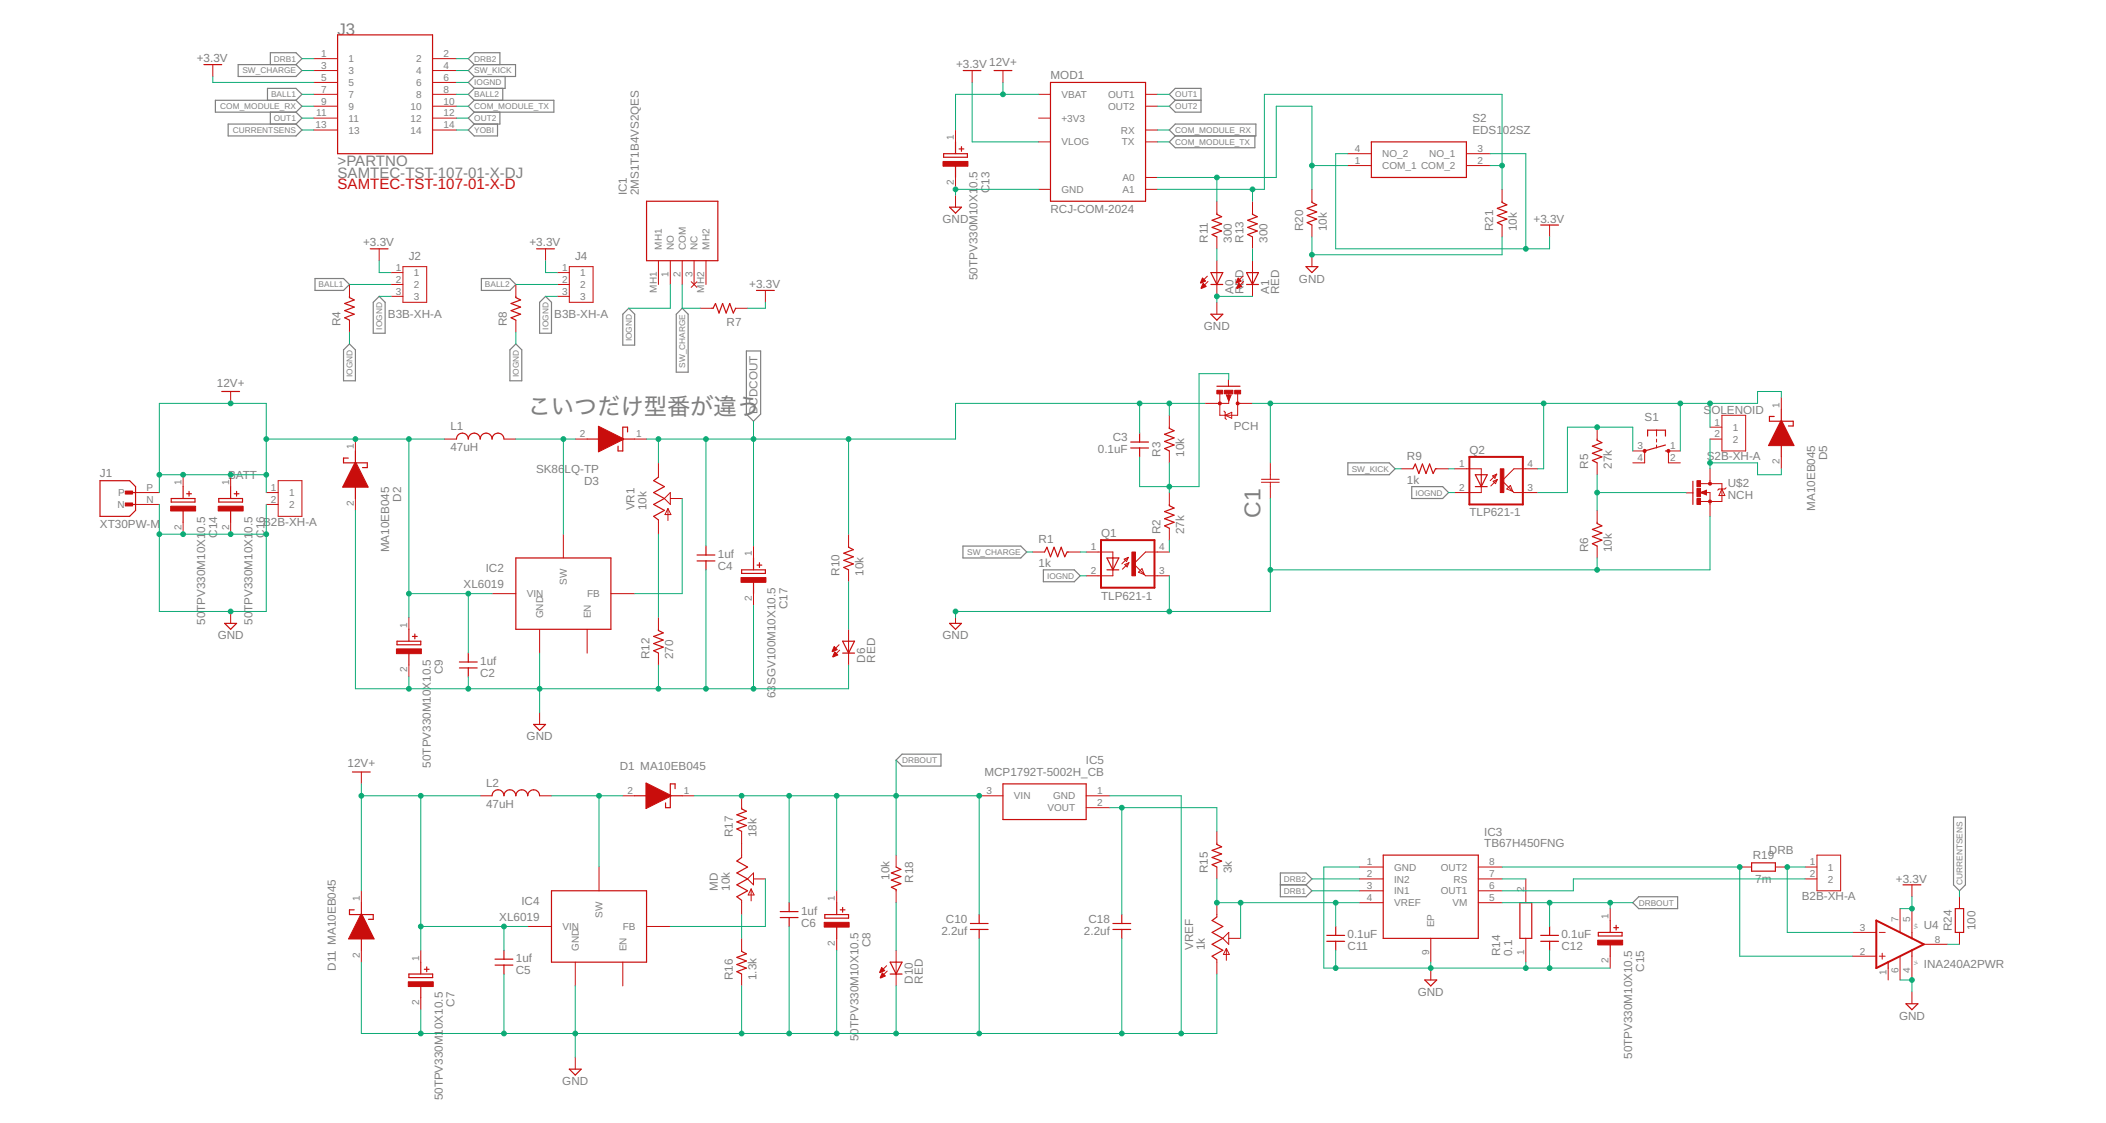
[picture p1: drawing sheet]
<svg xmlns="http://www.w3.org/2000/svg" width="450mm" height="240mm" viewBox="0 0 450 240" stroke-linecap="round" stroke-linejoin="round" font-family="sans-serif">
<g fill="none" stroke="#808080" stroke-width=".25">
<path d="M50.9 13.8h12.4l1.2 1.3-1.2 1.2h-12.4zM57.8 13.8v-2.5h5.5l1.2 1.2-1.2 1.3M101.4 16.3l-1.3 1.3 1.3 1.3M101.4 13.8h8.8v2.5h-8.8M101.4 13.8l-1.3 1.3 1.3 1.2M101.4 13.8l-1.3-1.3 1.3-1.2h5.4v2.5M101.4 18.9l-1.3 1.3 1.3 1.2M107.5 18.9v2.5M108 16.3v2.6h-6.6M48.8 26.5h14.5l1.2 1.3-1.2 1.2h-14.5zM57.2 21.4v-2.5h6.1l1.2 1.3-1.2 1.2M57.8 24v2.5"/>
<path d="M63.3 21.4h-17.3v2.6h17.3M63.3 21.4l1.2 1.3-1.2 1.3M63.3 24l1.2 1.2-1.2 1.3M101.4 21.4h17v2.6h-17M101.4 26.5l-1.3 1.3 1.3 1.2h4.9v-2.5M101.4 21.4l-1.3 1.3 1.3 1.3M101.4 24l-1.3 1.2 1.3 1.3M106.8 24v2.5h-5.4M249.9 20.2l1.3-1.3h5.5v5.1h-5.5l-1.3-1.3 1.3-1.3zM249.9 27.8l1.3-1.3h17.2v2.5h-17.2zM251.2 21.4h5.5M251.2 29l-1.3 1.3 1.3 1.3h17v-2.6"/>
<path d="M67.3 59.5h6.1l1.3 1.3-1.3 1.2h-6.1zM102.9 59.5h6.1l1.3 1.3-1.3 1.2h-6.1zM74.7 73.5l1.3 1.2v6.6h-2.6v-6.6zM81 63.3l1.3 1.3v6.6h-2.5v-6.6zM109 74.7l1.3-1.2 1.2 1.2v6.6h-2.5zM115.3 64.6l1.3-1.3 1.3 1.3v6.6h-2.6zM134.4 65.8l1.3 1.3v6.6h-2.6v-6.6zM145.8 65.8l1.3 1.3v12.4h-2.6v-12.4zM159.5 75h3.1v13.5l-1.5 1.5-1.6-1.5zM288.1 98.9h8.8l1.3 1.2-1.3 1.3h-8.8zM205.8 116.6h12.4l1.3 1.3-1.3 1.3h-12.4zM301.8 103.9h6.6l1.2 1.3-1.2 1.3h-6.6z"/>
<path d="M223 121.7h6.6l1.3 1.3-1.3 1.3h-6.6zM191.5 162.4l1.3-1.3h8.3v2.5h-8.3zM417.6 174.5h2.5v14.5l-1.3 1.3-1.2-1.3zM273.7 186.5h5.4l1.3 1.2-1.3 1.3 1.3 1.3-1.3 1.3h-5.4zM273.7 189h5.4M350.3 191.6h8.3v2.5h-8.3l-1.3-1.3z"/>
</g>
<g fill="none" stroke="#c90d0c" stroke-width=".21">
<path d="M45.5 13.8v2.5M67.1 12.5h5.1M67.1 15.1h5.1M67.1 17.6h5.1M92.5 12.5h5.1M92.5 15.1h5.1M92.5 17.6h5.1M207.8 15.1v2.5M214.4 15.1v2.5M67.1 25.2h5.1M67.1 20.2h5.1M67.1 27.8h5.1"/>
<path d="M67.1 22.7h5.1M92.5 25.2h5.1M92.5 20.2h5.1M92.5 27.8h5.1M92.5 22.7h5.1M204.2 27.8v2.5M204.2 37.9v2.5M222 30.3h2.5M222 25.2h2.5M222 20.2h2.5M244.9 30.3h2.5M244.9 20.2h2.5"/>
<path d="M244.9 37.9h2.5M244.9 27.8h2.5M244.9 22.7h2.5M288 35.4h5.1M288 32.8h5.1M313.4 35.4h5.1M313.4 32.8h5.1M81 53.1v2.6M83.6 58.2h2.5M86.1 57h5.1v7.6h-5.1zM116.6 53.1v2.6M119.1 58.2h2.6"/>
<path d="M121.7 57h5.1v7.6h-5.1zM140.7 55.7v5.1M143.3 55.7v5.1M145.8 55.7v5.1M148.4 55.7v5.1M150.9 55.7v5.1M204.2 41.7v2.6M222 40.4h2.5M244.9 40.4h2.5M258.1 59l-1.4 1.4M260.1 43v2.5M260.1 50.6v2.5"/>
<path d="M260.1 55.7v7.6M265.7 59l-1.4 1.4M267.7 43v2.5M267.7 50.6v2.5M267.7 55.7v7.6M280.4 40.4v2.6M280.4 48.1v2.5M280.4 54.4v2.6M321.1 40.4v2.6M321.1 48.1v2.5M331.2 48.1v2.5M74.7 60.8v2.5"/>
<path d="M74.7 68.4v2.5M83.6 60.8h2.5M83.6 63.3h2.5M110.3 60.8v2.5M110.3 68.4v2.5M119.1 60.8h2.6M119.1 63.3h2.6M147.7 60.2l1.3 1.2M149 60.2l-1.3 1.2M149.6 65.8h2.6M157.2 65.8h2.6M163.6 62v2.6"/>
<path d="M258.2 60.1l-1.4 1.4M260.1 64.6v2.5M265.8 60.1l-1.4 1.4M49.3 83.6v2.6M76 93.8v2.5M95 93.8h2.6M107.7 93.8h2.6M123 93.8h2.5M135.7 93.8h2.5M140.7 98.9v3M249.9 88.7v2.5M249.9 96.3v2.6"/>
<path d="M260.7 84.1v2.1M261.6 87.8l.3 .3v1.2l.2 .3M261.9 88.7l1.4-.6v1.2zM262.1 84.4h1l-.5 1.3zM262.6 81.1v1.4M262.6 84.6v1.6h-5M262.6 83.6v.9M264.5 84.2v4.5h-3.8v-2.4M264.5 86.2h3.2M271.5 98.9v3.5M341.4 91.2v2.6M341.4 98.9v2.5"/>
<path d="M349 96.3h2.5v2.6h-2.5M354.1 91.9v1.3M354.1 93.8v.6M354.1 95.1v.6M359.2 96.3h-2.6v2.6h2.6M365.5 91.2h2.5M365.5 93.8h2.5M368 88.7h5.1v7.6h-5.1zM380.7 84.9v2.5M380.7 97.6v2.5M29 105.2h5.1M29 107.8h5.1"/>
<path d="M39.1 101.4v2.5M39.1 111.6v2.5M49.3 101.4v2.5M49.3 111.6v2.5M56.9 105.2h2.6M56.9 107.8h2.6M59.5 102.7h5v7.6h-5zM76 106.5v2.5M120.4 114.1v5.1M140.7 111.1v3M142.8 108.6v2.6M142.8 108.6l.6 1.3h-1.3z"/>
<path d="M143.3 105.2v2.6l-1.3-1.3zM143.3 106.5h2.5M161.1 116.6v2.6M181.4 114.1v2.5M220.7 117.9h2.6M228.3 117.9h2.6M232.2 117.9h5.7v1.3M240.3 119.4l.9-.3-.4 .9zM241.2 119.1l-1.4 1.4M249.9 117.9h-5l-2.6 2.6 2.6 2.5h5M249.9 105.2v2.6M249.9 112.8v2.6"/>
<path d="M269.6 103h3.8M269.6 102.4h3.8M271.5 103v3.5M299.5 100.1h2.5M307.1 100.1h2.5M310.9 100.1h5.7v1.3M316.6 103.9v1.3h-5.7M319 101.7l.9-.4-.4 .9zM319.2 102.8l.8-.4-.3 .9zM319.9 101.3l-1.4 1.4M320 102.4l-1.4 1.4M322.8 103.7l.5 1.3-1.2-.5z"/>
<path d="M328.7 100.1h-5.1l-2.5 2.6 2.5 2.5h5.1M341.4 109v2.6M341.4 116.6v2.6M360.4 105.3h1.4M363.5 105.2l1.2-.5v1zM363.5 103.3h4.5v3.8h-4.5M364.6 105.2h.9v5.1M365.5 100.1v3.2M368 104.5l.7 1.4h-1.3zM368.9 104.2l-.2 .3h-1.3l-.2 .2M49.3 130.6v2.6M87.4 131.9v2.5"/>
<path d="M105.2 126.8h5.1M115.3 134.4v5.1M125.5 134.4v5.1M130.6 126.8h5.1M140.7 131.9v2.5M140.7 139.5v2.5M161.1 126.8v2.5M179.3 137.7l-1.4 1.4M179.5 138.9l-1.4 1.4M181.4 121.7v2.6M181.4 134.4v7.6M204.2 130.6v2.6"/>
<path d="M237.9 121.7v1.3h-5.7M240.4 120.6l.9-.4-.4 .9zM241.3 120.2l-1.4 1.4M244.1 121.5l.5 1.2-1.3-.5zM87.4 142v2.6M115.3 152.2v2.5M77.2 164.9v2.5M102.6 170h2.6M115.3 170h2.6M133.1 170h2.6M145.8 170h2.6M158.5 170v2.5"/>
<path d="M158.5 177.6v5.6M209.3 170h5.1M232.2 170h5M232.2 172.5h5M260.1 177.6v2.5M77.2 190.3v2.5M112.8 197.9h5.1M128 185.2v5.1M138.2 197.9h5.1M158.5 192.3v3.1M159.8 187.7l1.3-1.2v2.5zM160.5 189.9v2.5"/>
<path d="M160.5 189.9l.7 1.3h-1.3zM161.1 187.7h2.5M178.8 190.3v2.5M191.5 182.7v2.5M191.5 190.3v2.5M260.1 185.2v2.5M260.1 192.8v3.1M262.6 199.2v2.5l-1.2-1.3zM290.6 185.2h5.1M290.6 187.7h5.1M290.6 190.3h5.1M290.6 192.8h5.1"/>
<path d="M316 185.2h5.1M316 187.7h5.1M316 190.3h5.1M316 192.8h5.1M326.1 187.7v5.1M344.2 194.1v2.5M371.9 185.2h2.5M379.5 185.2h2.5M385.8 185.2h2.6M385.8 187.7h2.6M388.4 182.7h5v7.6h-5zM396 199.2h5"/>
<path d="M401.7 199.2h1.2M406.1 194.1v5.1M408.7 189v2.6M408.7 194.1v5.1M418.8 191.6v2.5M418.8 199.2v2.5M77.2 203v2.5M89.9 203v2.5M89.9 213.1v2.6M123 205.5v5.1M133.1 205.5v5.1M158.5 200.4v2.6"/>
<path d="M158.5 208.1v2.5M178.8 200.4v2.6M189.5 206.3l-1.4 1.4M189.6 207.4l-1.4 1.4M191.5 203v7.6M260.1 205v3.1M262.1 202.6v2.5M262.1 202.6l.7 1.3h-1.3zM262.6 200.4h2.6M305.8 200.4v5.1M305.8 206.8v2.5M326.1 200.4v5.1"/>
<path d="M344.2 204.3v2.5M396 204.3h5M401.7 204.3h1.2M402.3 203.6v1.3M403.6 206.8v2.5M406.1 204.3v5M408.7 204.3v5M408.7 211.9v2.5M411.2 201.7h5.1M123 225.8v2.6"/>
</g>
<g fill="none" stroke="#c90d0c" stroke-width=".25">
<path d="M43.6 13.8h3.8M72.2 7.5h20.3v25.3h-20.3zM205.9 15.1h3.8M212.5 15.1h3.8M224.5 17.6h20.4v25.4h-20.4zM201.7 32.8h5.1v.8h-5.1zM204.2 30.3v2.5M204.2 35.4v2.5M205 31.8h1M205.5 31.3v1M293.1 30.3h20.3v7.6h-20.3zM79.1 53.1h3.9"/>
<path d="M114.7 53.1h3.8M138.2 43h15.2v12.7h-15.2zM203 44.3h2.5l-1.3 1.2zM258.8 58.2h2.6l-1.3 2.6zM260.1 45.5v.3l1 .5-2 .8 2 .7-2 .8 2 .7-2 .8 1 .5M266.4 58.2h2.6l-1.3 2.6zM267.7 45.5v.3l1 .5-2 .8 2 .7-2 .8 2 .7-2 .8 1 .5M279.1 57h2.6l-1.3 1.2zM280.4 43v.2l1 .6-2 .7 2 .8-2 .7 2 .8-2 .8 1 .5M321.1 43v.2l1 .6-2.1 .7 2.1 .8-2.1 .7 2.1 .8-2.1 .8 1.1 .5M329.3 48.1h3.8M74.7 63.3v.3l1 .5-2 .7 2 .8-2 .8 2 .7-2 .8 1 .5"/>
<path d="M110.3 63.3v.3l1 .5-2.1 .7 2.1 .8-2.1 .8 2.1 .7-2.1 .8 1.1 .5M152.2 65.8h.2l.5-1 .8 2.1 .8-2.1 .7 2.1 .8-2.1 .7 2.1 .5-1.1M161.7 62h3.8M258.8 60.8h2.6M258.8 67.1h2.6l-1.3 1.3zM266.4 60.8h2.6M47.4 83.6h3.8M74.4 97.9h-1v1h5.1v1h-1M76 96.3v2.6M97.6 93.8a1.27 1.27 0 0 1 1.2-1.3 1.27 1.27 0 0 1 1.3 1.3 1.27 1.27 0 0 1 1.3-1.3 1.27 1.27 0 0 1 1.2 1.3 1.27 1.27 0 0 1 1.3-1.3 1.27 1.27 0 0 1 1.3 1.3 1.27 1.27 0 0 1 1.2-1.3 1.27 1.27 0 0 1 1.3 1.3M125.5 93.8h2.5M133.1 93.8h2.6"/>
<path d="M134.1 92.3v-1.1h-1v5.1h-1v-1M241.7 94.4h3.8M241.7 95.7h3.8M243.6 92.5v1.9M243.6 95.7v1.9M249.9 91.2v.3l1.1 .5-2.1 .8 2.1 .7-2.1 .8 2.1 .8-2.1 .7 1 .5M260.1 82.5h4.9M341.4 93.8v.2l1 .6-2 .7 2 .8-2 .7 2 .8-2 .8 1 .5M352.2 93.2v-1.3h3.8v1.3M356 96.3h.6M356 95.1l-4.5 1.2M379.2 89h-1v1h5.1v1h-1"/>
<path d="M380.7 87.4v2.6M380.7 95.1v2.5M21.4 102.7h6.3l1.3 1.2v5.1l-1.3 1.3h-6.3zM27.1 105.2h1.9M27.1 107.8h1.9M36.6 106.5h5.1v.8h-5.1zM39.1 103.9v2.6M39.1 109v2.6M39.9 105.5h1M40.4 105v1M46.8 106.5h5v.8h-5zM49.3 103.9v2.6"/>
<path d="M49.3 109v2.6M50.1 105.5h1M50.6 105v1M76 103.9v2.6M110.3 119.2h20.3v15.2h-20.3zM140.7 101.9l-1 .8 2.3 1.2-2.3 1.3 2.3 1.3-2.3 1.3 2.3 1.2-2.3 1.3 1 .8M149 119.8h3.8M149 118.6h3.8M150.9 116.6v2M150.9 119.8v1.9M161.1 119.2v2.5M181.4 116.6v.3l1 .5-2 .8 2 .7-2 .8 2 .8-2 .7 1 .5"/>
<path d="M223.3 117.9l.5-1 .7 2 .8-2 .8 2 .7-2 .8 2 .5-1h.2M236.6 119.2h2.5l-1.2 2.5zM237.9 119.2v2.5M249.9 107.8v.2l1.1 .5-2.1 .8 2.1 .7-2.1 .8 2.1 .8-2.1 .7 1 .5M302 100.1l.5-1 .8 2.1 .7-2.1 .8 2.1 .8-2.1 .7 2.1 .5-1.1h.3M315.3 101.4h2.6l-1.3 2.5zM315.3 103.9h2.6M316.6 101.4v2.5M341.4 111.6v.2l1 .5-2 .8 2 .8-2 .7 2 .8-2 .7 1 .5M361.8 102.8v5M48 133.2h2.6l-1.3 1.2zM84.9 137h5v.7h-5z"/>
<path d="M87.4 134.4v2.6M87.4 139.5v2.5M88.2 136h1M88.7 135.4v1.1M100.1 139.5v1.9M140.7 134.4v.3l1.1 .5-2.1 .8 2.1 .7-2.1 .8 2.1 .7-2.1 .8 1 .5M158.5 121.7h5.1v.8h-5.1zM161.1 124.3v2.5M161.8 120.7h1M162.3 120.2v1M180.1 137h2.5l-1.2 2.5zM180.1 139.5h2.5"/>
<path d="M203 133.2h2.5l-1.3 1.2zM236.6 121.7h2.5M98.2 142.7h3.8M98.2 141.4h3.8M100.1 142.7v1.9M114.1 154.7h2.5l-1.3 1.3zM75.3 164.9h3.8M105.2 170a1.27 1.27 0 0 1 1.2-1.3 1.27 1.27 0 0 1 1.3 1.3 1.27 1.27 0 0 1 1.3-1.3 1.27 1.27 0 0 1 1.3 1.3 1.27 1.27 0 0 1 1.2-1.3 1.27 1.27 0 0 1 1.3 1.3 1.27 1.27 0 0 1 1.3-1.3 1.27 1.27 0 0 1 1.2 1.3M135.7 170h2.5M143.3 170h2.5M144.3 168.5v-1.1h-1v5.1h-1v-1M158.5 172.5v.3l1 .5-2 .8 2 .7-2 .8 2 .7-2 .8 1 .5"/>
<path d="M214.4 167.4h17.8v7.7h-17.8zM75.7 194.4h-1v1h5.1v1h-1M77.2 192.8v2.6M117.9 190.3h20.3v15.2h-20.3zM158.5 183.2l-1 .7 2.3 1.3-2.3 1.3 2.3 1.2-2.3 1.3 2.3 1.3-2.3 1.3 1 .7M166.8 196h3.8M166.8 194.7h3.8M168.7 192.8v1.9M168.7 196v1.9M176.3 195.4h5.1v.7h-5.1zM178.8 192.8v2.6M178.8 197.9v2.5"/>
<path d="M179.6 194.4h1M180.1 193.8v1.1M191.5 185.2l1.1 .5-2.1 .8 2.1 .7-2.1 .8 2.1 .8-2.1 .7 1 .5v.3M207.4 197.3h3.8M207.4 198.5h3.8M209.3 195.4v1.9M209.3 198.5v1.9M237.9 197.3h3.8M237.9 198.5h3.8M239.8 195.4v1.9M239.8 198.5v1.9M260.1 180.1v.3l1 .5-2 .8 2 .7-2 .8 2 .7-2 .8 1 .5"/>
<path d="M260.1 195.9l-1 .7 2.3 1.3-2.3 1.3 2.3 1.2-2.3 1.3 2.3 1.3-2.3 1.3 1 .7M283.6 199.8h3.8M285.5 197.9v1.9M295.7 182.7h20.3v17.7h-20.3zM324.9 192.8h2.5v7.6h-2.5zM329.3 199.8h3.8M331.2 197.9v1.9M341.6 199.2h5.1v.7h-5.1zM344.2 196.6v2.6M344.9 198.2h1M345.4 197.7v1M374.4 184.3h5.1v1.8h-5.1z"/>
<path d="M406.8 189h3.8M408.7 199.2v1.2M417.9 194.1h1.8v5.1h-1.8zM77.2 200.4v2.6M87.4 208.1h5.1v.7h-5.1zM89.9 205.5v2.6M89.9 210.6v2.5M90.7 207.1h1M91.2 206.5v1.1M105.8 206.2h3.8M105.8 204.9h3.8M107.7 203v1.9"/>
<path d="M107.7 206.2v1.9M158.5 203v.2l1 .6-2 .7 2 .8-2 .7 2 .8-2 .8 1 .5M190.3 205.5h2.5l-1.3 2.6zM190.3 208.1h2.5M283.6 201.1h3.8M285.5 201.1v1.9M304.5 209.3h2.6l-1.3 1.3zM329.3 201.1h3.8M331.2 201.1v1.9M344.2 201.7v2.6M403.6 205.5v1.3M407.4 214.4h2.5l-1.2 1.3z"/>
<path d="M408.7 203v1.3M121.7 228.4h2.5l-1.2 1.3z"/>
</g>
<path d="M314.1 97.6h11.4v10.2h-11.4zM235.3 115.4h11.5v10.1h-11.5zM401 196.6l10.2 5.1-10.2 5.1z" fill="none" stroke="#c90d0c" stroke-width=".42"/>
<g fill="#c90d0c" stroke="#c90d0c" stroke-width=".21">
<path d="M241.9 117.9h.8v5.1h-.8z"/>
<path d="M320.7 100.1h.7v5.1h-.7z"/>
<path d="M260.1 83.4h1.3v.7h-1.3z"/>
<path d="M263.9 83.4h1.3v.7h-1.3z"/>
<path d="M261.7 83.4h1.8v.7h-1.8z"/>
<path d="M362.7 106.5h.8v1.3h-.8z"/>
<path d="M362.7 102.7h.8v1.2h-.8z"/>
<path d="M362.7 104.3h.8v1.8h-.8z"/>
<path d="M26.8 104.9h1.5v.6h-1.5z"/>
<path d="M26.8 107.4h1.5v.7h-1.5z"/>
</g>
<path d="M262.4 84.5l.2 .9 .3-.9h-.3v.3M364.6 105l-.9 .2 .9 .3v-.3h-.2" fill="none" stroke="#c90d0c" stroke-width=".32"/>
<g fill="#c90d0c" stroke="#c90d0c" stroke-width=".21">
<path d="M75.9 98.7h.2l2.6 5.4h-5.5z" fill-rule="evenodd"/>
<path d="M380.7 89.9h.1l2.7 5.3h-5.5z" fill-rule="evenodd"/>
<path d="M178.3 138.1l.7 .7-1.1 .4z" fill-rule="evenodd"/>
<path d="M178.4 139.2l.7 .7-1 .5z" fill-rule="evenodd"/>
<path d="M188.5 206.7l.6 .6-1 .5z" fill-rule="evenodd"/>
<path d="M188.6 207.8l.6 .7-1 .4z" fill-rule="evenodd"/>
<path d="M77.2 195.2h.1l2.7 5.4h-5.5z" fill-rule="evenodd"/>
<path d="M257 59.4l.7 .6-1 .5z" fill-rule="evenodd"/>
<path d="M257.2 60.5l.6 .7-1 .4z" fill-rule="evenodd"/>
<path d="M264.6 59.4l.7 .6-1 .5z" fill-rule="evenodd"/>
<path d="M264.8 60.5l.6 .7-1 .4z" fill-rule="evenodd"/>
<path d="M87.3 209.7h5.3v1h-5.3z" fill-rule="evenodd"/>
<path d="M176.2 197h5.3v1h-5.3z" fill-rule="evenodd"/>
<path d="M84.7 138.6h5.4v1h-5.4z" fill-rule="evenodd"/>
<path d="M201.6 34.5h5.3v1h-5.3z" fill-rule="evenodd"/>
<path d="M341.5 200.8h5.3v1.1h-5.3z" fill-rule="evenodd"/>
<path d="M36.5 108.1h5.3v1.1h-5.3z" fill-rule="evenodd"/>
<path d="M46.6 108.1h5.4v1.1h-5.4z" fill-rule="evenodd"/>
<path d="M158.4 123.4h5.3v1h-5.3z" fill-rule="evenodd"/>
<path d="M127.9 91l5.3 2.7v.2l-5.3 2.6z" fill-rule="evenodd"/>
<path d="M138.1 167.2l5.3 2.7v.2l-5.3 2.6z" fill-rule="evenodd"/>
<circle cx="260.7" cy="86.2" r=".32"/>
<circle cx="264.5" cy="86.2" r=".32"/>
<circle cx="365.5" cy="107.1" r=".33"/>
<circle cx="365.5" cy="103.3" r=".33"/>
<circle cx="351.5" cy="96.3" r=".33"/>
<circle cx="356.6" cy="96.3" r=".33"/>
</g>
<g fill="none" stroke="#0dab76" stroke-width=".21">
<path d="M45.5 16.3v1.3h21.6M64.5 15.1h2.6M64.5 12.5h2.6M97.6 17.6h2.5M97.6 15.1h2.5M97.6 12.5h2.5M207.8 17.6v12.7h14.2M214.4 17.6v2.6M64.5 20.2h2.6M64.5 22.7h2.6M64.5 27.8h2.6M64.5 25.2h2.6"/>
<path d="M97.6 20.2h2.5M97.6 22.7h2.5M97.6 27.8h2.5M97.6 25.2h2.5M222 20.2h-17.8v7.6M247.4 37.9h25.4v-15.2h7.6v17.7M247.4 20.2h2.5M247.4 30.3h2.5M247.4 22.7h2.5M247.4 27.8h2.5M260.1 37.9v5.1M280.4 35.4h7.6"/>
<path d="M288 32.8h-2.5v20.3h45.7v-2.5M318.5 32.8h7.6v20.3M318.5 35.4h2.6M81 55.7v2.5h2.6M116.6 55.7v2.5h2.5M222 40.4h-17.8v1.3M247.4 40.4h22.9v-20.2h50.8v20.2M260.1 53.1v2.6M267.7 40.4v2.6M267.7 53.1v2.6M280.4 50.6v3.8h40.7v-3.8M74.7 70.9v2.6"/>
<path d="M74.7 60.8h8.9M81 63.3h2.6M110.3 70.9v2.6M110.3 60.8h8.8M116.6 63.3h2.5M143.3 60.8v5h-8.9M145.8 60.8v5h3.8M163.6 64.6v1.2h-3.8M267.7 63.3h-7.6v1.3M56.9 93.8h38.1M87.4 93.8v38.1M110.3 93.8h12.7"/>
<path d="M120.4 93.8v20.3M140.7 93.8v5.1M150.9 93.8v22.8M161.1 90v26.6M181.4 93.8v20.3M243.6 86.2v6.3M249.9 86.2v2.5M249.9 98.9v6.3M257.6 86.2h-53.4v7.6h-66M262.6 81.1v-1.3h-6.3v24.1h-12.7v-6.3M271.5 86.2v12.7M329.9 86.2v13.9h-1.2"/>
<path d="M349 96.3v-5.1h-14v14h-6.3M359.2 86.2v10.1M365.5 86.2v5M365.5 93.8v6.3M365.5 98.9h10.2v2.5h5v-1.3M380.7 84.9v-1.3h-5v2.6h-108M34.1 107.8v22.8h22.8v-22.8M34.1 105.2v-19h22.8v19M34.1 114.1h22.8M34.1 101.4h22.8M76 109v38.1h105.4v-5.1M140.7 114.1v17.8"/>
<path d="M145.8 106.5v20.3h-10.1M219.5 117.9h1.2M230.9 117.9h1.3M249.9 115.4v2.5M271.5 106.5v24.1h-67.3v1.3M298.2 100.1h1.3M309.6 105.2h1.3M309.6 100.1h1.3M341.4 101.4v7.6M341.4 119.2v2.5M341.4 105.2h19M365.5 110.3v11.4h-94"/>
<path d="M87.4 126.8h17.8M100.1 126.8v12.7M115.3 139.5v12.7M150.9 121.7v25.4M161.1 129.3v17.8M181.4 124.3v10.1M230.9 123h1.3M249.9 123v7.6M87.4 144.6v2.5M100.1 144.6v2.5M140.7 142v5.1M77.2 167.4v22.9"/>
<path d="M77.2 170h25.4M89.9 170v33M117.9 170h15.2M128 170v15.2M148.4 170h60.9v25.4M168.7 170v22.8M178.8 170v20.3M191.5 162.4v20.3M237.2 172.5h22.9v5.1M237.2 170h15.3v50.8M239.8 172.5v22.9M89.9 197.9h22.9"/>
<path d="M107.7 197.9v5.1M158.5 195.4v5M163.6 187.7v10.2h-20.3M168.7 197.9v22.9M191.5 192.8v10.2M260.1 187.7v5.1h30.5M265.2 192.8v7.6M280.4 190.3h10.2M280.4 187.7h10.2M285.5 192.8v5.1M290.6 185.2h-7.6v21.6h61.2M321.1 185.2h50.8v19.1h24.1"/>
<path d="M321.1 187.7h5M321.1 192.8h27.9M331.2 192.8v5.1M344.2 192.8v1.3M385.8 185.2h-3.8v14h14M385.8 187.7h-49.5v2.6h-15.2M408.7 191.6v2.5h-2.6M418.8 190.3v1.3M77.2 205.5v15.3h182.9v-12.7M89.9 215.7v5.1M107.7 208.1v12.7M123 210.6v15.2"/>
<path d="M158.5 210.6v10.2M178.8 203v17.8M191.5 210.6v10.2M209.3 200.4v20.4M239.8 200.4v20.4M285.5 203v3.8M305.8 205.5v1.3M326.1 205.5v1.3M331.2 203v3.8M406.1 209.3h2.6v2.6M416.3 201.7h2.5"/>
</g>
<g fill="#0dab76" stroke="#0dab76" stroke-width=".21">
<circle cx="49.3" cy="130.6" r=".51"/>
<circle cx="34.1" cy="114.1" r=".51"/>
<circle cx="39.1" cy="114.1" r=".51"/>
<circle cx="49.3" cy="114.1" r=".51"/>
<circle cx="56.9" cy="114.1" r=".51"/>
<circle cx="249.9" cy="130.6" r=".51"/>
<circle cx="204.2" cy="130.6" r=".51"/>
<circle cx="271.5" cy="121.7" r=".51"/>
<circle cx="341.4" cy="121.7" r=".51"/>
<circle cx="115.3" cy="147.1" r=".51"/>
<circle cx="140.7" cy="147.1" r=".51"/>
<circle cx="100.1" cy="147.1" r=".51"/>
<circle cx="87.4" cy="147.1" r=".51"/>
<circle cx="150.9" cy="147.1" r=".51"/>
<circle cx="161.1" cy="147.1" r=".51"/>
<circle cx="204.2" cy="40.4" r=".51"/>
<circle cx="305.8" cy="206.8" r=".51"/>
<circle cx="285.5" cy="206.8" r=".51"/>
<circle cx="331.2" cy="206.8" r=".51"/>
<circle cx="326.1" cy="206.8" r=".51"/>
<circle cx="123" cy="220.8" r=".51"/>
<circle cx="89.9" cy="220.8" r=".51"/>
<circle cx="107.7" cy="220.8" r=".51"/>
<circle cx="158.5" cy="220.8" r=".51"/>
<circle cx="168.7" cy="220.8" r=".51"/>
<circle cx="178.8" cy="220.8" r=".51"/>
<circle cx="191.5" cy="220.8" r=".51"/>
<circle cx="209.3" cy="220.8" r=".51"/>
<circle cx="239.8" cy="220.8" r=".51"/>
<circle cx="252.5" cy="220.8" r=".51"/>
<circle cx="408.7" cy="209.3" r=".51"/>
<circle cx="280.4" cy="54.4" r=".51"/>
<circle cx="260.1" cy="63.3" r=".51"/>
<circle cx="249.9" cy="103.9" r=".51"/>
<circle cx="329.9" cy="86.2" r=".51"/>
<circle cx="359.2" cy="86.2" r=".51"/>
<circle cx="365.5" cy="86.2" r=".51"/>
<circle cx="271.5" cy="86.2" r=".51"/>
<circle cx="341.4" cy="91.2" r=".51"/>
<circle cx="49.3" cy="86.2" r=".51"/>
<circle cx="34.1" cy="101.4" r=".51"/>
<circle cx="56.9" cy="101.4" r=".51"/>
<circle cx="56.9" cy="93.8" r=".51"/>
<circle cx="87.4" cy="126.8" r=".51"/>
<circle cx="87.4" cy="93.8" r=".51"/>
<circle cx="100.1" cy="126.8" r=".51"/>
<circle cx="76" cy="93.8" r=".51"/>
<circle cx="39.1" cy="101.4" r=".51"/>
<circle cx="49.3" cy="101.4" r=".51"/>
<circle cx="214.4" cy="20.2" r=".51"/>
<circle cx="89.9" cy="170" r=".51"/>
<circle cx="77.2" cy="170" r=".51"/>
<circle cx="89.9" cy="197.9" r=".51"/>
<circle cx="107.7" cy="197.9" r=".51"/>
<circle cx="365.5" cy="98.9" r=".51"/>
<circle cx="408.7" cy="194.1" r=".51"/>
<circle cx="326.1" cy="53.1" r=".51"/>
<circle cx="341.4" cy="105.2" r=".51"/>
<circle cx="120.4" cy="93.8" r=".51"/>
<circle cx="150.9" cy="93.8" r=".51"/>
<circle cx="140.7" cy="93.8" r=".51"/>
<circle cx="161.1" cy="93.8" r=".51"/>
<circle cx="181.4" cy="93.8" r=".51"/>
<circle cx="243.6" cy="86.2" r=".51"/>
<circle cx="249.9" cy="86.2" r=".51"/>
<circle cx="128" cy="170" r=".51"/>
<circle cx="158.5" cy="170" r=".51"/>
<circle cx="168.7" cy="170" r=".51"/>
<circle cx="178.8" cy="170" r=".51"/>
<circle cx="191.5" cy="170" r=".51"/>
<circle cx="209.3" cy="170" r=".51"/>
<circle cx="331.2" cy="192.8" r=".51"/>
<circle cx="344.2" cy="192.8" r=".51"/>
<circle cx="371.9" cy="185.2" r=".51"/>
<circle cx="382" cy="185.2" r=".51"/>
<circle cx="267.7" cy="40.4" r=".51"/>
<circle cx="321.1" cy="35.4" r=".51"/>
<circle cx="260.1" cy="37.9" r=".51"/>
<circle cx="280.4" cy="35.4" r=".51"/>
<circle cx="239.8" cy="172.5" r=".51"/>
<circle cx="285.5" cy="192.8" r=".51"/>
<circle cx="265.2" cy="192.8" r=".51"/>
<circle cx="260.1" cy="192.8" r=".51"/>
</g>
<text font-size="5.4" fill="#808080" x="112.8" y="88.7">こいつだけ型番が違う</text>
<text font-size="4.9" fill="#808080" x="269.5" y="110.6" transform="rotate(-90 269.5 110.6)">C1</text>
<text font-size="3.6" fill="#808080" x="72.2" y="7.4">J3</text>
<g font-size="3.2" fill="#808080">
<text x="72.2" y="35.4">&gt;PARTNO</text>
<text x="72.2" y="37.9">SAMTEC-TST-107-01-X-DJ</text>
</g>
<text font-size="3.2" fill="#c90d0c" x="72.2" y="40.5">SAMTEC-TST-107-01-X-D</text>
<g font-size="2.5" fill="#808080">
<text x="42.1" y="13.3">+3.3V</text>
<text x="204.4" y="14.6">+3.3V 12V+</text>
<text x="224.5" y="16.8">MOD1</text>
<text x="314.7" y="28.6">EDS1</text>
<text x="314.7" y="26.1">S2</text>
<text x="321.2" y="28.6">02SZ</text>
<text x="134" y="41.7" transform="rotate(-90 134 41.7)">IC1</text>
<text x="136.5" y="41.7" transform="rotate(-90 136.5 41.7)">2MS1T1B4VS2QES</text>
<text x="208.9" y="40.1" transform="rotate(-90 208.9 40.1)">0.5</text>
<text x="211.5" y="41.2" transform="rotate(-90 211.5 41.2)">C13</text>
<text x="201.5" y="47.7">GND</text>
<text x="224.5" y="45.5">RCJ-COM-2024</text>
<text x="327.8" y="47.6">+3.3V</text>
<text x="77.6" y="52.6">+3.3V</text>
<text x="113.2" y="52.6">+3.3V</text>
<text x="258.2" y="51.9" transform="rotate(-90 258.2 51.9)">R11</text>
<text x="263.3" y="51.9" transform="rotate(-90 263.3 51.9)">300</text>
<text x="265.8" y="51.9" transform="rotate(-90 265.8 51.9)">R13</text>
<text x="270.9" y="51.9" transform="rotate(-90 270.9 51.9)">300</text>
<text x="278.5" y="49.3" transform="rotate(-90 278.5 49.3)">R20</text>
<text x="283.6" y="49.3" transform="rotate(-90 283.6 49.3)">10k</text>
<text x="319.1" y="49.3" transform="rotate(-90 319.1 49.3)">R21</text>
<text x="324.2" y="49.3" transform="rotate(-90 324.2 49.3)">10k</text>
<text x="87.4" y="55.4">J2</text>
<text x="122.9" y="55.4">J4</text>
<text x="208.9" y="59.8" transform="rotate(-90 208.9 59.8)">50TPV330M10X1</text>
<text x="160.2" y="61.5">+3.3V</text>
<text x="263.7" y="62.8" transform="rotate(-90 263.7 62.8)">A0</text>
<text x="265.8" y="62.8" transform="rotate(-90 265.8 62.8)">RED</text>
<text x="271.3" y="62.8" transform="rotate(-90 271.3 62.8)">A1</text>
<text x="273.4" y="62.8" transform="rotate(-90 273.4 62.8)">RED</text>
<text x="277.6" y="60.4">GND</text>
<text x="72.8" y="69.7" transform="rotate(-90 72.8 69.7)">R4</text>
<text x="82.9" y="67.9">B3B-XH-A</text>
<text x="108.4" y="69.7" transform="rotate(-90 108.4 69.7)">R8</text>
<text x="118.5" y="67.9">B3B-XH-A</text>
<text x="155.3" y="69.5">R7</text>
<text x="257.3" y="70.6">GND</text>
<text x="46.4" y="82.6">12V+</text>
<text x="161.9" y="88.5" transform="rotate(-90 161.9 88.5)">DCDCOUT</text>
<text x="351.5" y="90">S1</text>
<text x="364.1" y="88.5">S</text>
<text x="365.8" y="88.5">OLENOID</text>
<text x="96.3" y="91.9">L1</text>
<text x="237.9" y="94.3">C3</text>
<text x="263.7" y="91.8">PCH</text>
<text x="21.4" y="101.9">J1</text>
<text x="96.3" y="96.3">47uH</text>
<text x="114.6" y="101">SK86</text>
<text x="120.7" y="101">LQ-TP</text>
<text x="234.7" y="96.8">0.1uF</text>
<text x="248" y="97.6" transform="rotate(-90 248 97.6)">R3</text>
<text x="253.1" y="97.6" transform="rotate(-90 253.1 97.6)">10k</text>
<text x="300.7" y="98.2">R9</text>
<text x="314.1" y="97">Q2</text>
<text x="339.5" y="100.1" transform="rotate(-90 339.5 100.1)">R5</text>
<text x="344.5" y="100.1" transform="rotate(-90 344.5 100.1)">27k</text>
<text x="364.8" y="98.4">S2B-XH-A</text>
<text x="390.5" y="98.3" transform="rotate(-90 390.5 98.3)">D5</text>
<text x="48.8" y="102.4">BATT</text>
<text x="85.7" y="107.1" transform="rotate(-90 85.7 107.1)">D2</text>
<text x="124.8" y="103.6">D3</text>
<text x="300.7" y="103.3">1k</text>
<text x="369.3" y="106.5">NCH</text>
<text x="369.3" y="103.9">U$2</text>
<text x="21.4" y="112.8">XT30PW-M</text>
<text x="43.8" y="113.8" transform="rotate(-90 43.8 113.8)">0.5</text>
<text x="54" y="113.8" transform="rotate(-90 54 113.8)">0.5</text>
<text x="56.2" y="112.3">B2B-XH-A</text>
<text x="135.7" y="109" transform="rotate(-90 135.7 109)">VR1</text>
<text x="138.2" y="109" transform="rotate(-90 138.2 109)">10k</text>
<text x="314.1" y="110.3">TLP621-1</text>
<text x="388" y="109.1" transform="rotate(-90 388 109.1)">MA10EB045</text>
<text x="46.4" y="114.9" transform="rotate(-90 46.4 114.9)">C14</text>
<text x="56.5" y="114.9" transform="rotate(-90 56.5 114.9)">C16</text>
<text x="83.2" y="118" transform="rotate(-90 83.2 118)">MA10EB045</text>
<text x="153.4" y="119.2">1uf</text>
<text x="222" y="116">R1</text>
<text x="235.3" y="114.7">Q1</text>
<text x="248" y="114.1" transform="rotate(-90 248 114.1)">R2</text>
<text x="253.1" y="114.1" transform="rotate(-90 253.1 114.1)">27k</text>
<text x="339.5" y="117.9" transform="rotate(-90 339.5 117.9)">R6</text>
<text x="344.5" y="117.9" transform="rotate(-90 344.5 117.9)">10k</text>
<text x="99.1" y="125.5">XL6019</text>
<text x="103.8" y="122.2">IC2</text>
<text x="153.4" y="121.7">C4</text>
<text x="179.5" y="123" transform="rotate(-90 179.5 123)">R10</text>
<text x="184.5" y="123" transform="rotate(-90 184.5 123)">10k</text>
<text x="222" y="121.1">1k</text>
<text x="168.3" y="130.1" transform="rotate(-90 168.3 130.1)">C17</text>
<text x="235.3" y="128.1">TLP621-1</text>
<text x="43.8" y="133.5" transform="rotate(-90 43.8 133.5)">50TPV330M10X1</text>
<text x="46.5" y="136.6">GND</text>
<text x="54" y="133.5" transform="rotate(-90 54 133.5)">50TPV330M10X1</text>
<text x="201.5" y="136.6">GND</text>
<text x="94.6" y="144" transform="rotate(-90 94.6 144)">C9</text>
<text x="102.6" y="142">1uf</text>
<text x="138.8" y="140.8" transform="rotate(-90 138.8 140.8)">R12</text>
<text x="143.9" y="140.8" transform="rotate(-90 143.9 140.8)">270</text>
<text x="184.9" y="141.5" transform="rotate(-90 184.9 141.5)">D6</text>
<text x="187.1" y="141.5" transform="rotate(-90 187.1 141.5)">RED</text>
<text x="102.6" y="144.6">C2</text>
<text x="165.8" y="149.1" transform="rotate(-90 165.8 149.1)">63SGV100M10X10.5</text>
<text x="112.6" y="158.2">GND</text>
<text x="74.3" y="163.9">12V+</text>
<text x="92.1" y="164" transform="rotate(-90 92.1 164)">50TPV330M10X10.5</text>
<text x="132.5" y="164.5">D1 MA10EB045</text>
<text x="210.4" y="165.8">MCP1792T-5002H_CB</text>
<text x="232.1" y="163.2">IC5</text>
<text x="103.9" y="172.5">47uH</text>
<text x="103.9" y="168.1">L2</text>
<text x="156.6" y="178.9" transform="rotate(-90 156.6 178.9)">R17</text>
<text x="161.7" y="178.9" transform="rotate(-90 161.7 178.9)">18k</text>
<text x="317.2" y="178.5">IC3</text>
<text x="317.2" y="181">TB67H450FNG</text>
<text x="374.6" y="183.6">R19</text>
<text x="378.1" y="182.4">DRB</text>
<text x="153.4" y="190.3" transform="rotate(-90 153.4 190.3)">MD</text>
<text x="156" y="190.3" transform="rotate(-90 156 190.3)">10k</text>
<text x="190.1" y="188" transform="rotate(-90 190.1 188)">10k</text>
<text x="195.2" y="188.5" transform="rotate(-90 195.2 188.5)">R18</text>
<text x="258.2" y="186.5" transform="rotate(-90 258.2 186.5)">R15</text>
<text x="263.3" y="186.5" transform="rotate(-90 263.3 186.5)">3k</text>
<text x="375.2" y="188.6">7m</text>
<text x="405.2" y="188.5">+3.3V</text>
<text x="106.7" y="196.6">XL6019</text>
<text x="111.4" y="193.3">IC4</text>
<text x="171.2" y="197.9">C6</text>
<text x="171.2" y="195.4">1uf</text>
<text x="202.2" y="197.2">C10</text>
<text x="232.7" y="197.2">C18</text>
<text x="385.1" y="192.3">B2B-XH-A</text>
<text x="186.1" y="202.4" transform="rotate(-90 186.1 202.4)">C8</text>
<text x="201.2" y="199.7">2.2uf</text>
<text x="231.7" y="199.7">2.2uf</text>
<text x="255" y="203" transform="rotate(-90 255 203)">VREF</text>
<text x="257.6" y="203" transform="rotate(-90 257.6 203)">1k</text>
<text x="288" y="203">C11</text>
<text x="288" y="200.5">0.1uF</text>
<text x="333.8" y="203">C12</text>
<text x="333.8" y="200.5">0.1uF</text>
<text x="411.2" y="198.6">U4</text>
<text x="417.2" y="198.9" transform="rotate(-90 417.2 198.9)">R24</text>
<text x="422.3" y="198.7" transform="rotate(-90 422.3 198.7)">100</text>
<text x="71.8" y="207.4" transform="rotate(-90 71.8 207.4)">D11 MA10EB045</text>
<text x="110.3" y="208.1">C5</text>
<text x="110.3" y="205.5">1uf</text>
<text x="156.6" y="209.3" transform="rotate(-90 156.6 209.3)">R16</text>
<text x="161.7" y="209.3" transform="rotate(-90 161.7 209.3)">1.3k</text>
<text x="320.7" y="204.3" transform="rotate(-90 320.7 204.3)">R14</text>
<text x="323.2" y="204.3" transform="rotate(-90 323.2 204.3)">0.1</text>
<text x="351.4" y="207.6" transform="rotate(-90 351.4 207.6)">C15</text>
<text x="411.2" y="206.8">INA240A2PWR</text>
<text x="97.2" y="215.1" transform="rotate(-90 97.2 215.1)">C7</text>
<text x="195.1" y="210.1" transform="rotate(-90 195.1 210.1)">D10</text>
<text x="197.2" y="210.1" transform="rotate(-90 197.2 210.1)">RED</text>
<text x="303" y="212.8">GND</text>
<text x="405.9" y="217.9">GND</text>
<text x="183.5" y="222.4" transform="rotate(-90 183.5 222.4)">50TPV330M10X10.5</text>
<text x="348.9" y="226.2" transform="rotate(-90 348.9 226.2)">50TPV330M10X10.5</text>
<text x="120.2" y="231.8">GND</text>
<text x="94.6" y="235.1" transform="rotate(-90 94.6 235.1)">50TPV330M10X10.5</text>
</g>
<g font-size="2.1" fill="#808080">
<text x="68.6" y="12.2">1</text>
<text x="68.6" y="14.7">3</text>
<text x="68.6" y="17.2">5</text>
<text x="74.5" y="13.3">1</text>
<text x="74.5" y="15.8">3</text>
<text x="89" y="13.3">2</text>
<text x="89" y="15.8">4</text>
<text x="94.8" y="12.2">2</text>
<text x="94.8" y="14.7">4</text>
<text x="94.8" y="17.2">6</text>
<text x="68.6" y="19.8">7</text>
<text x="68.6" y="22.3">9</text>
<text x="74.5" y="18.4">5</text>
<text x="74.5" y="20.9">7</text>
<text x="74.5" y="23.4">9</text>
<text x="87.8" y="23.4">10</text>
<text x="89" y="18.4">6</text>
<text x="89" y="20.9">8</text>
<text x="94.8" y="19.8">8</text>
<text x="94.8" y="22.3">10</text>
<text x="226.9" y="20.9">VBAT</text>
<text x="236.8" y="23.4">OUT2</text>
<text x="236.8" y="20.9">OUT1</text>
<text x="67.5" y="27.4">13</text>
<text x="67.6" y="24.9">11</text>
<text x="74.5" y="26">11</text>
<text x="74.5" y="28.5">13</text>
<text x="87.8" y="26">12</text>
<text x="87.8" y="28.5">14</text>
<text x="94.8" y="24.9">12</text>
<text x="94.8" y="27.4">14</text>
<text x="203.9" y="29.9" transform="rotate(-90 203.9 29.9)">1</text>
<text x="226.9" y="26">+3V3</text>
<text x="239.6" y="28.5">RX</text>
<text x="226.9" y="31.1">VLOG</text>
<text x="239.8" y="31.1">TX</text>
<text x="289.6" y="35">1</text>
<text x="289.6" y="32.5">4</text>
<text x="295.5" y="33.6">NO_2</text>
<text x="305.5" y="33.6">NO_1</text>
<text x="315.8" y="35">2</text>
<text x="315.8" y="32.5">3</text>
<text x="203.9" y="39.5" transform="rotate(-90 203.9 39.5)">2</text>
<text x="226.9" y="41.2">GND</text>
<text x="239.9" y="41.2">A1</text>
<text x="239.9" y="38.7">A0</text>
<text x="295.5" y="36.1">COM_1 COM_2</text>
<text x="141.5" y="53.4" transform="rotate(-90 141.5 53.4)">MH1</text>
<text x="144" y="53.4" transform="rotate(-90 144 53.4)">NO</text>
<text x="146.6" y="53.4" transform="rotate(-90 146.6 53.4)">COM</text>
<text x="149.1" y="53.4" transform="rotate(-90 149.1 53.4)">NC</text>
<text x="151.7" y="53.4" transform="rotate(-90 151.7 53.4)">MH2</text>
<text x="84.6" y="57.9">1</text>
<text x="88.5" y="59">1</text>
<text x="120.1" y="57.9">1</text>
<text x="124" y="59">1</text>
<text x="142.9" y="59.2" transform="rotate(-90 142.9 59.2)">1</text>
<text x="145.5" y="59.2" transform="rotate(-90 145.5 59.2)">2</text>
<text x="148" y="59.2" transform="rotate(-90 148 59.2)">3</text>
<text x="84.6" y="60.4">2</text>
<text x="84.6" y="63">3</text>
<text x="88.5" y="61.5">2</text>
<text x="88.5" y="64.1">3</text>
<text x="120.1" y="60.4">2</text>
<text x="120.1" y="63">3</text>
<text x="124" y="61.5">2</text>
<text x="124" y="64.1">3</text>
<text x="140.4" y="62.5" transform="rotate(-90 140.4 62.5)">MH1</text>
<text x="150.5" y="62.5" transform="rotate(-90 150.5 62.5)">MH2</text>
<text x="380.4" y="87.1" transform="rotate(-90 380.4 87.1)">1</text>
<text x="75.6" y="96" transform="rotate(-90 75.6 96)">1</text>
<text x="124" y="93.4">2</text>
<text x="136" y="93.4">1</text>
<text x="350" y="96">3</text>
<text x="357" y="96">1</text>
<text x="366.5" y="90.9">1</text>
<text x="366.5" y="93.4">2</text>
<text x="370.4" y="92">1</text>
<text x="370.4" y="94.6">2</text>
<text x="311.9" y="99.8">1</text>
<text x="326.5" y="99.8">4</text>
<text x="350" y="98.5">4</text>
<text x="357" y="98.5">2</text>
<text x="380.4" y="99.1" transform="rotate(-90 380.4 99.1)">2</text>
<text x="25.2" y="106">P</text>
<text x="31.3" y="104.9">P</text>
<text x="31.3" y="107.4">N</text>
<text x="38.8" y="103.6" transform="rotate(-90 38.8 103.6)">1</text>
<text x="48.9" y="103.6" transform="rotate(-90 48.9 103.6)">1</text>
<text x="57.9" y="104.9">1</text>
<text x="57.9" y="107.4">2</text>
<text x="61.8" y="106">1</text>
<text x="311.9" y="104.9">2</text>
<text x="326.5" y="104.9">3</text>
<text x="25.1" y="108.5">N</text>
<text x="38.8" y="113.1" transform="rotate(-90 38.8 113.1)">2</text>
<text x="48.9" y="113.1" transform="rotate(-90 48.9 113.1)">2</text>
<text x="61.8" y="108.5">2</text>
<text x="75.6" y="108" transform="rotate(-90 75.6 108)">2</text>
<text x="160.7" y="118.8" transform="rotate(-90 160.7 118.8)">1</text>
<text x="233.2" y="117.6">1</text>
<text x="247.8" y="117.6">4</text>
<text x="121.2" y="125" transform="rotate(-90 121.2 125)">SW</text>
<text x="233.2" y="122.6">2</text>
<text x="247.8" y="122.6">3</text>
<text x="112.6" y="127.6">VIN</text>
<text x="125.5" y="127.6">FB</text>
<text x="160.7" y="128.3" transform="rotate(-90 160.7 128.3)">2</text>
<text x="87" y="134.1" transform="rotate(-90 87 134.1)">1</text>
<text x="116.1" y="132.1" transform="rotate(-90 116.1 132.1)">GND</text>
<text x="126.3" y="132.1" transform="rotate(-90 126.3 132.1)">EN</text>
<text x="87" y="143.6" transform="rotate(-90 87 143.6)">2</text>
<text x="134.1" y="169.6">2</text>
<text x="146.2" y="169.6">1</text>
<text x="210.9" y="169.6">3</text>
<text x="216.7" y="170.7">VIN</text>
<text x="223.9" y="173.3">VOUT</text>
<text x="225.1" y="170.7">GND</text>
<text x="234.5" y="169.6">1</text>
<text x="234.5" y="172.2">2</text>
<text x="292.1" y="184.9">1</text>
<text x="298" y="186">GND</text>
<text x="307.9" y="186">OUT2</text>
<text x="318.3" y="184.9">8</text>
<text x="386.8" y="184.9">1</text>
<text x="390.7" y="186">1</text>
<text x="292.1" y="187.4">2</text>
<text x="292.1" y="189.9">3</text>
<text x="298" y="188.5">IN2</text>
<text x="298" y="191.1">IN1</text>
<text x="307.9" y="191.1">OUT1</text>
<text x="310.7" y="188.5">RS</text>
<text x="318.3" y="187.4">7</text>
<text x="318.3" y="189.9">6</text>
<text x="325.8" y="190.5" transform="rotate(-90 325.8 190.5)">2</text>
<text x="386.8" y="187.4">2</text>
<text x="390.7" y="188.5">2</text>
<text x="76.9" y="192.5" transform="rotate(-90 76.9 192.5)">1</text>
<text x="128.8" y="196.1" transform="rotate(-90 128.8 196.1)">SW</text>
<text x="178.5" y="192.5" transform="rotate(-90 178.5 192.5)">1</text>
<text x="292.1" y="192.5">4</text>
<text x="298" y="193.6">VREF</text>
<text x="310.4" y="193.6">VM</text>
<text x="318.3" y="192.5">5</text>
<text x="343.8" y="196.3" transform="rotate(-90 343.8 196.3)">1</text>
<text x="405.8" y="196.8" transform="rotate(-90 405.8 196.8)">7</text>
<text x="408.3" y="196.8" transform="rotate(-90 408.3 196.8)">5</text>
<text x="120.2" y="198.7">VIN</text>
<text x="123.7" y="203.2" transform="rotate(-90 123.7 203.2)">GND</text>
<text x="133.1" y="198.7">FB</text>
<text x="133.9" y="203.2" transform="rotate(-90 133.9 203.2)">EN</text>
<text x="178.5" y="202" transform="rotate(-90 178.5 202)">2</text>
<text x="305.5" y="204" transform="rotate(-90 305.5 204)">9</text>
<text x="306.6" y="198.1" transform="rotate(-90 306.6 198.1)">EP</text>
<text x="325.8" y="204" transform="rotate(-90 325.8 204)">1</text>
<text x="397.5" y="203.9">2</text>
<text x="397.5" y="198.8">3</text>
<text x="413.5" y="201.4">8</text>
<text x="76.9" y="204.5" transform="rotate(-90 76.9 204.5)">2</text>
<text x="89.6" y="205.2" transform="rotate(-90 89.6 205.2)">1</text>
<text x="343.8" y="205.8" transform="rotate(-90 343.8 205.8)">2</text>
<text x="403.2" y="208.3" transform="rotate(-90 403.2 208.3)">1</text>
<text x="405.8" y="207.8" transform="rotate(-90 405.8 207.8)">6</text>
<text x="408.3" y="207.8" transform="rotate(-90 408.3 207.8)">4</text>
<text x="89.6" y="214.7" transform="rotate(-90 89.6 214.7)">2</text>
</g>
<g font-size="1.8" fill="#808080">
<text x="51.8" y="15.7">SW_CHARGE</text>
<text x="58.5" y="13.2">DRB1</text>
<text x="101.4" y="15.7">SW_KICK</text>
<text x="101.4" y="13.2">DRB2</text>
<text x="47.1" y="23.3">COM_MODULE_RX</text>
<text x="57.9" y="20.8">BALL1</text>
<text x="101.4" y="18.2">IOGND</text>
<text x="101.4" y="20.8">BALL2</text>
<text x="101.4" y="23.3">COM_MODULE_TX</text>
<text x="251.2" y="20.8">OUT1</text>
<text x="251.2" y="23.3">OUT2</text>
<text x="49.7" y="28.4">CURRENTSENS</text>
<text x="58.5" y="25.9">OUT1</text>
<text x="101.4" y="28.4">YOBI</text>
<text x="101.4" y="25.9">OUT2</text>
<text x="251.2" y="28.4">COM_MODULE_RX</text>
<text x="251.2" y="30.9">COM_MODULE_TX</text>
<text x="68.1" y="61.4">BALL1</text>
<text x="103.7" y="61.4">BALL2</text>
<text x="81.7" y="70.4" transform="rotate(-90 81.7 70.4)">IOGND</text>
<text x="117.2" y="70.4" transform="rotate(-90 117.2 70.4)">IOGND</text>
<text x="135" y="72.9" transform="rotate(-90 135 72.9)">IOGND</text>
<text x="75.3" y="80.6" transform="rotate(-90 75.3 80.6)">IOGND</text>
<text x="110.9" y="80.6" transform="rotate(-90 110.9 80.6)">IOGND</text>
<text x="146.4" y="78.6" transform="rotate(-90 146.4 78.6)">SW_CHARGE</text>
<text x="288.9" y="100.8">SW_KICK</text>
<text x="302.5" y="105.9">IOGND</text>
<text x="206.7" y="118.6">SW_CHARGE</text>
<text x="223.8" y="123.6">IOGND</text>
<text x="192.8" y="163">DRBOUT</text>
<text x="274.4" y="190.9">DRB1</text>
<text x="274.4" y="188.4">DRB2</text>
<text x="419.5" y="189" transform="rotate(-90 419.5 189)">CURRENTSENS</text>
<text x="350.3" y="193.5">DRBOUT</text>
</g>
<g font-size="1.1" fill="#808080">
<text x="409.9" y="198.6" transform="rotate(-90 409.9 198.6)">V+</text>
<text x="409.9" y="206.2" transform="rotate(-90 409.9 206.2)">V-</text>
</g>
</svg>
